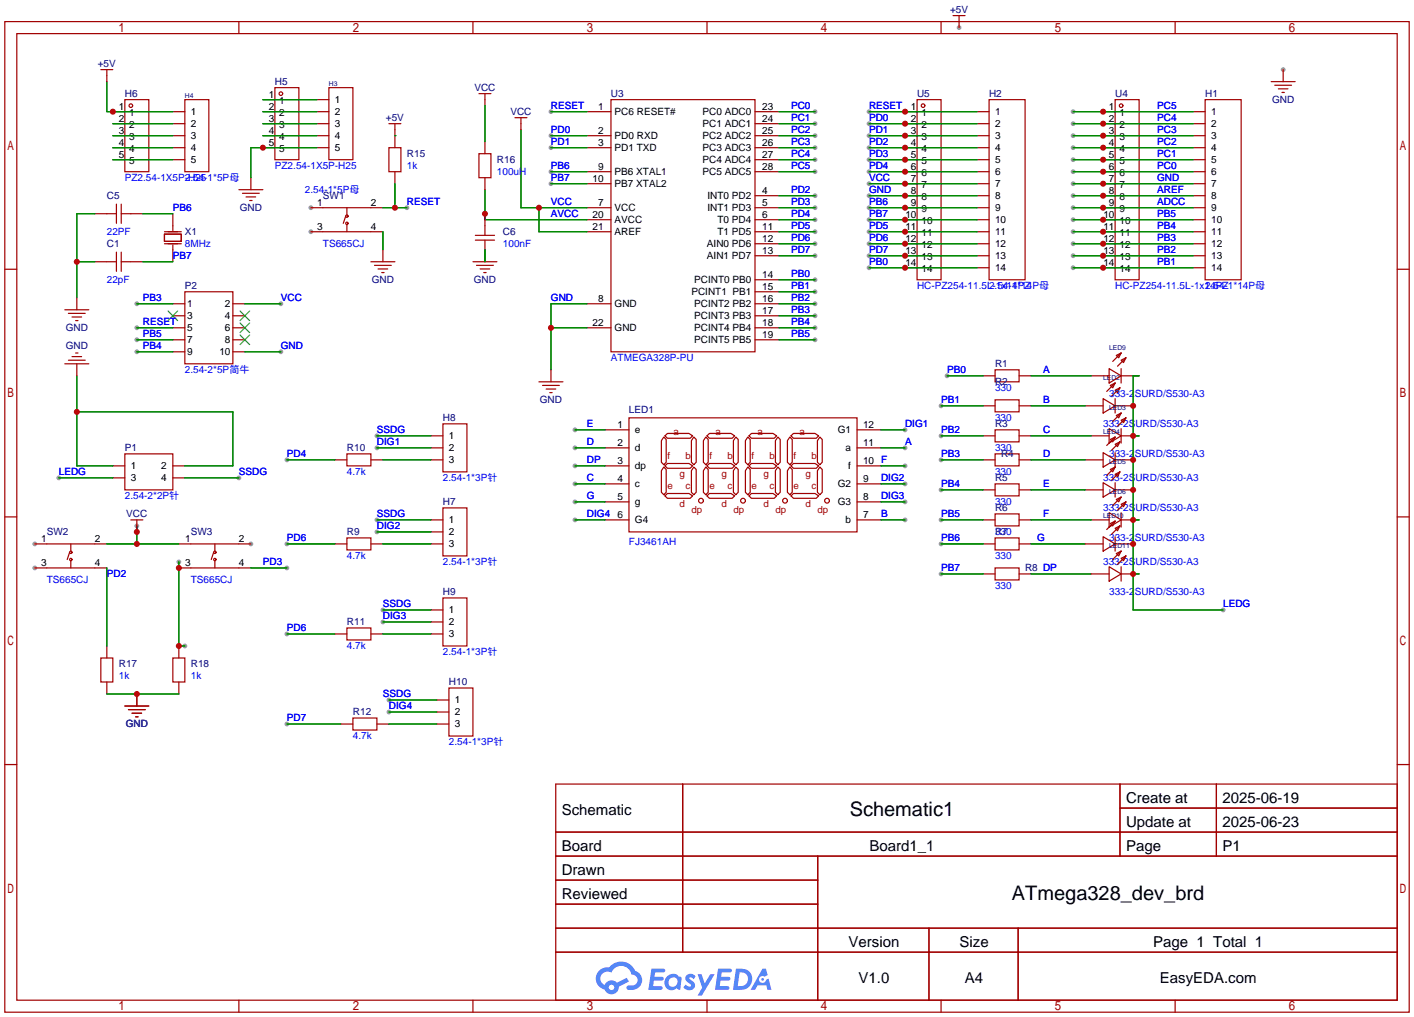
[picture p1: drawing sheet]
<svg xmlns="http://www.w3.org/2000/svg" width="299mm" height="215mm" viewBox="0 0 299 215" stroke-linecap="round" stroke-linejoin="round" font-family="sans-serif">
<g fill="#999">
<circle cx="65.8" cy="43.9" r=".51"/>
<circle cx="65.8" cy="49" r=".51"/>
<circle cx="271.5" cy="14.7" r=".51"/>
<circle cx="202.9" cy="5.8" r=".51"/>
<circle cx="7.4" cy="115.1" r=".51"/>
<circle cx="7.4" cy="120.1" r=".51"/>
<circle cx="53.1" cy="115.1" r=".51"/>
<circle cx="172.5" cy="23.6" r=".51"/>
<circle cx="172.5" cy="26.2" r=".51"/>
<circle cx="172.5" cy="28.7" r=".51"/>
<circle cx="172.5" cy="31.2" r=".51"/>
<circle cx="172.5" cy="33.8" r=".51"/>
<circle cx="172.5" cy="36.3" r=".51"/>
<circle cx="172.5" cy="41.4" r=".51"/>
<circle cx="172.5" cy="43.9" r=".51"/>
<circle cx="172.5" cy="46.5" r=".51"/>
<circle cx="172.5" cy="49" r=".51"/>
<circle cx="172.5" cy="51.6" r=".51"/>
<circle cx="172.5" cy="54.1" r=".51"/>
<circle cx="172.5" cy="59.2" r=".51"/>
<circle cx="172.5" cy="61.7" r=".51"/>
<circle cx="172.5" cy="64.3" r=".51"/>
<circle cx="172.5" cy="66.8" r=".51"/>
<circle cx="172.5" cy="69.3" r=".51"/>
<circle cx="172.5" cy="71.9" r=".51"/>
<circle cx="116.6" cy="23.6" r=".51"/>
<circle cx="116.6" cy="28.7" r=".51"/>
<circle cx="116.6" cy="31.2" r=".51"/>
<circle cx="116.6" cy="36.3" r=".51"/>
<circle cx="116.6" cy="38.9" r=".51"/>
<circle cx="183.9" cy="23.6" r=".51"/>
<circle cx="183.9" cy="26.2" r=".51"/>
<circle cx="183.9" cy="31.2" r=".51"/>
<circle cx="183.9" cy="33.8" r=".51"/>
<circle cx="183.9" cy="36.3" r=".51"/>
<circle cx="183.9" cy="38.9" r=".51"/>
<circle cx="183.9" cy="41.4" r=".51"/>
<circle cx="183.9" cy="43.9" r=".51"/>
<circle cx="183.9" cy="46.5" r=".51"/>
<circle cx="183.9" cy="49" r=".51"/>
<circle cx="183.9" cy="51.6" r=".51"/>
<circle cx="183.9" cy="54.1" r=".51"/>
<circle cx="227.1" cy="23.6" r=".51"/>
<circle cx="227.1" cy="31.2" r=".51"/>
<circle cx="227.1" cy="33.8" r=".51"/>
<circle cx="227.1" cy="36.3" r=".51"/>
<circle cx="227.1" cy="38.9" r=".51"/>
<circle cx="227.1" cy="41.4" r=".51"/>
<circle cx="227.1" cy="43.9" r=".51"/>
<circle cx="227.1" cy="46.5" r=".51"/>
<circle cx="227.1" cy="49" r=".51"/>
<circle cx="227.1" cy="51.6" r=".51"/>
<circle cx="227.1" cy="54.1" r=".51"/>
<circle cx="227.1" cy="56.6" r=".51"/>
<circle cx="227.1" cy="28.7" r=".51"/>
<circle cx="227.1" cy="26.2" r=".51"/>
<circle cx="183.9" cy="28.7" r=".51"/>
<circle cx="199.1" cy="85.9" r=".51"/>
<circle cx="199.1" cy="92.2" r=".51"/>
<circle cx="199.1" cy="97.3" r=".51"/>
<circle cx="199.1" cy="103.6" r=".51"/>
<circle cx="199.1" cy="110" r=".51"/>
<circle cx="199.1" cy="115.1" r=".51"/>
<circle cx="199.1" cy="121.4" r=".51"/>
<circle cx="191.5" cy="90.9" r=".51"/>
<circle cx="191.5" cy="94.7" r=".51"/>
<circle cx="191.5" cy="98.6" r=".51"/>
<circle cx="191.5" cy="102.4" r=".51"/>
<circle cx="191.5" cy="106.2" r=".51"/>
<circle cx="191.5" cy="110" r=".51"/>
<circle cx="121.7" cy="90.9" r=".51"/>
<circle cx="121.7" cy="94.7" r=".51"/>
<circle cx="121.7" cy="98.6" r=".51"/>
<circle cx="121.7" cy="102.4" r=".51"/>
<circle cx="121.7" cy="106.2" r=".51"/>
<circle cx="121.7" cy="110" r=".51"/>
<circle cx="258.8" cy="129" r=".51"/>
<circle cx="12.4" cy="101.1" r=".51"/>
<circle cx="60.7" cy="97.3" r=".51"/>
<circle cx="60.7" cy="115.1" r=".51"/>
<circle cx="60.7" cy="134.1" r=".51"/>
<circle cx="60.7" cy="153.2" r=".51"/>
<circle cx="29" cy="64.3" r=".51"/>
<circle cx="29" cy="69.3" r=".51"/>
<circle cx="29" cy="71.9" r=".51"/>
<circle cx="29" cy="74.4" r=".51"/>
<circle cx="59.4" cy="64.3" r=".51"/>
<circle cx="59.4" cy="74.4" r=".51"/>
<circle cx="86.1" cy="43.9" r=".51"/>
<circle cx="79.8" cy="92.2" r=".51"/>
<circle cx="79.8" cy="110" r=".51"/>
<circle cx="81" cy="129" r=".51"/>
<circle cx="82.3" cy="148.1" r=".51"/>
<circle cx="50.5" cy="101.1" r=".51"/>
<circle cx="79.8" cy="94.7" r=".51"/>
<circle cx="79.8" cy="112.5" r=".51"/>
<circle cx="81" cy="131.6" r=".51"/>
<circle cx="82.3" cy="150.6" r=".51"/>
<circle cx="200.4" cy="79.5" r=".51"/>
<circle cx="183.9" cy="56.6" r=".51"/>
<circle cx="29" cy="111.3" r=".51"/>
<circle cx="37.8" cy="118.9" r=".51"/>
<circle cx="39.1" cy="136.7" r=".51"/>
<circle cx="60.7" cy="120.1" r=".51"/>
</g>
<g fill="none" stroke="#a10000" stroke-width=".25">
<path d="M1 4.6h297.2v209.5h-297.2zM3.6 7.1h292.1v204.5h-292.1zM50.5 4.6v2.5M100.1 4.6v2.5M149.6 4.6v2.5M199.1 4.6v2.5M248.7 4.6v2.5M1 57h2.6M295.7 57h2.5M1 109.3h2.6M295.7 109.3h2.5M1 161.7h2.6"/>
<path d="M117.6 165.9h178.1v45.7h-178.1zM117.6 176h178.1M144.5 165.9v35.5M237 165.9v15.2M237 170.9h58.7M257.4 165.9v15.2M295.7 161.7h2.5M117.6 181.1h178.1M117.6 186.2h55.4M117.6 196.3h178.1M117.6 191.3h55.4M173 181.1v30.5"/>
<path d="M196.6 196.3v15.3M215.4 196.3v15.3M50.5 211.6v2.5M100.1 211.6v2.5M117.6 201.4h178.1M149.6 211.6v2.5M199.1 211.6v2.5M248.7 211.6v2.5"/>
</g>
<g fill="#5487ff">
<path d="M145.3 206.3a1.3 1.3 0 0 1 1.9 .2l-.4 .7a.54 .54 0 0 0-.9-.3l.1 .2a1.34 1.34 0 0 1 .9 1.8 1.47 1.47 0 0 1-2.3 0l.5-.6 .8 .4a.31 .31 0 0 0 .4-.3 .31 .31 0 0 0-.3-.3 1.12 1.12 0 0 1-.7-1.8z"/>
<path d="M147.6 206.1h.9l.6 1.9 1.2-1.9h.9l-2.7 4.5h-.9l1-1.7z"/>
<path d="M137.8 204.9h1.7a1.31 1.31 0 0 1 1.2 .2 .4 .4 0 0 1-.3 .6h-1.8l-.1 .9h1.6a.4 .4 0 0 1 .4 .5 .4 .4 0 0 1-.5 .3h-1.6l-.2 1.2h1.4a.46 .46 0 0 1 .5 .1 .46 .46 0 0 1 .1 .5l-.4 .2h-2.6z"/>
<path d="M151.9 204.9h1.7a1.32 1.32 0 0 1 1.2 .2 .39 .39 0 0 1-.3 .6h-1.8l-.1 .9h1.6a.4 .4 0 0 1 .4 .5 .4 .4 0 0 1-.4 .3h-1.7l-.2 1.2h1.4a.46 .46 0 0 1 .5 .1 .46 .46 0 0 1 .1 .5l-.4 .2h-2.6z"/>
<path d="M161.3 204.9h.8l.3 1.4-.6 .3a.75 .75 0 0 0-1.1 .3 .75 .75 0 0 0 .5 1.1 .75 .75 0 0 0 .9-.7l.5-.3 .6 2.4h-.8l-.3-1h-1.8l-.5 1h-1z"/>
<path d="M155.7 204.9l-.6 4.5h1.5a2.27 2.27 0 0 0 2.6-2.3 2.27 2.27 0 0 0-2.7-2.2zM156.5 205.7a1.5 1.5 0 0 1 1.8 1.5 1.5 1.5 0 0 1-1.9 1.4h-.3z"/>
<path d="M141.2 206.5a1.6 1.6 0 0 0-.3 2.3 1.6 1.6 0 0 0 2.3 .2l.7 .4 .3-2.5-.1-.3h-.5a1.58 1.58 0 0 0-2.4-.1zM141.8 207.1a.98 .98 0 0 1 1.6 .4 .98 .98 0 0 1-1.1 1.3 .94 .94 0 0 1-.9-.7 .94 .94 0 0 1 .4-1z"/>
<path d="M126.8 205.3a2.37 2.37 0 0 0 1.1 4 1.54 1.54 0 0 0 1.8 1 1.54 1.54 0 0 0 1.2-1.6l2.2-1.1-.5-.8-2 1.1a1.57 1.57 0 0 0-2.7 .5 1.5 1.5 0 0 1-.7-2.1 1.5 1.5 0 0 1 2.2-.5 2.23 2.23 0 0 1 2.3-1.5 2.23 2.23 0 0 1 2 1.9 1.16 1.16 0 0 1 1.2 1 1.16 1.16 0 0 1-1.1 1.3h-.7a.47 .47 0 0 0-.5 .4 .47 .47 0 0 0 .4 .5 2.17 2.17 0 0 0 2.5-1 2.17 2.17 0 0 0-.3-2.6l-.8-.5a3.2 3.2 0 0 0-5.5-.7l-1.1 .1zM128.8 208.9a.6 .6 0 0 1 1.2 0 .6 .6 0 0 1-1.2 0z"/>
<circle cx="161.4" cy="207.2" r=".28"/>
</g>
<g fill="none" stroke="#a10000" stroke-width=".25">
<path d="M21.3 14.7h2.6M22.6 14.7v2.6M58.2 18.5h5v15.3h-5zM69.6 18.5h5.1v15.3h-5.1zM101.3 19.8h2.6M102.6 19.8v2.6M201.7 3.3h2.5M202.9 3.3v2.5M269 17.3h5.1M269.7 18h3.6M270.5 18.8h2M271.3 19.6h.5"/>
<path d="M271.5 14.7v2.6M23.9 23.6h2.5M23.9 28.7h2.5M23.9 31.2h2.5M23.9 26.2h2.5M23.9 33.8h2.5M26.4 21.1h5.1v15.2h-5.1zM36.6 23.6h2.5M36.6 28.7h2.5M36.6 31.2h2.5M36.6 26.2h2.5M36.6 33.8h2.5"/>
<path d="M39.1 21.1h5.1v15.2h-5.1zM53.1 37.6v2.5M55.6 23.6h2.6M55.6 28.7h2.6M55.6 31.2h2.6M55.6 26.2h2.6M55.6 21.1h2.6M67.1 23.6h2.5M67.1 28.7h2.5M67.1 31.2h2.5M67.1 26.2h2.5M67.1 21.1h2.5"/>
<path d="M82.3 31.2h2.5v5.1h-2.5zM82.3 26.2h2.5M83.6 26.2v5M83.6 36.3v2.6M101.3 32.5h2.6v5.1h-2.6zM102.6 30v2.5M102.6 37.6v2.5M109 24.9h2.5M110.2 24.9v2.5M124.2 23.6h5.1M124.2 28.7h5.1M124.2 31.2h5.1"/>
<path d="M124.2 36.3h5.1M124.2 38.9h5.1M129.3 21.1h30.5v53.3h-30.5zM159.8 23.6h5M159.8 28.7h5M159.8 31.2h5M159.8 36.3h5M159.8 26.2h5M159.8 33.8h5M191.5 23.6h2.6M191.5 28.7h2.6M191.5 31.2h2.6"/>
<path d="M191.5 36.3h2.6M191.5 38.9h2.6M191.5 26.2h2.6M191.5 33.8h2.6M194.1 21.1h5v38.1h-5zM206.8 23.6h2.5M206.8 28.7h2.5M206.8 31.2h2.5M206.8 36.3h2.5M206.8 38.9h2.5M206.8 26.2h2.5M206.8 33.8h2.5"/>
<path d="M209.3 21.1h7.6v38.1h-7.6zM233.4 23.6h2.6M233.4 28.7h2.6M233.4 31.2h2.6M233.4 36.3h2.6M233.4 38.9h2.6M233.4 26.2h2.6M233.4 33.8h2.6M236 21.1h5v38.1h-5zM252.5 23.6h2.5M252.5 28.7h2.5M252.5 31.2h2.5"/>
<path d="M252.5 36.3h2.5M252.5 38.9h2.5M252.5 26.2h2.5M252.5 33.8h2.5M255 21.1h7.6v38.1h-7.6zM20.1 55.4h4.5M20.1 45.2h4.5M24.6 43.2v4M24.6 53.3v4.1M25.7 55.4h4.5M25.7 43.2v4M25.7 53.3v4.1"/>
<path d="M25.7 45.2h4.5M34.8 49.5h3.6v1.6h-3.6zM34.8 49h3.6M34.8 51.6h3.6M36.6 45.2v3.6M36.6 51.8v3.6M50.5 40.1h5.1M51.3 40.9h3.6M52.1 41.7h2M52.8 42.4h.5M65.8 43.9h15.2M65.8 49h15.2"/>
<path d="M73.2 45.7l-.6 1.5M73.4 43.9v1.6M73.4 47.5v1.5M78.5 55.4h5.1M79.2 56.1h3.6M80 56.9h2M80.8 57.7h.5M81 52.8v2.6M100.1 55.4h5.1M100.6 50.8h4M100.6 49.8h4M100.8 56.1h3.6"/>
<path d="M101.6 56.9h2M102.4 57.7h.5M102.6 45.2v4.6M102.6 50.8v4.6M124.2 43.9h5.1M124.2 46.5h5.1M124.2 49h5.1M159.8 41.4h5M159.8 43.9h5M159.8 46.5h5M159.8 49h5M159.8 51.6h5"/>
<path d="M159.8 54.1h5M159.8 59.2h5M191.5 41.4h2.6M191.5 43.9h2.6M191.5 46.5h2.6M191.5 49h2.6M191.5 51.6h2.6M191.5 54.1h2.6M191.5 56.6h2.6M206.8 41.4h2.5M206.8 43.9h2.5M206.8 46.5h2.5"/>
<path d="M206.8 49h2.5M206.8 51.6h2.5M206.8 54.1h2.5M206.8 56.6h2.5M233.4 41.4h2.6M233.4 43.9h2.6M233.4 46.5h2.6M233.4 49h2.6M233.4 51.6h2.6M233.4 54.1h2.6M233.4 56.6h2.6M252.5 41.4h2.5"/>
<path d="M252.5 43.9h2.5M252.5 46.5h2.5M252.5 49h2.5M252.5 51.6h2.5M252.5 54.1h2.5M252.5 56.6h2.5M13.7 65.5h5.1M13.7 77h5.1M14.5 66.3h3.5M14.5 76.2h3.5M15.2 67.1h2.1M15.2 75.4h2.1"/>
<path d="M16 67.8h.5M16 74.7h.5M16.3 63v2.5M16.3 77v2.5M36.6 64.3h2.5M36.6 66.8h2.5M36.6 69.3h2.5M36.6 71.9h2.5M36.6 74.4h2.5M39.1 61.7h10.2v15.3h-10.2zM49.3 64.3h2.5M49.3 66.8h2.5"/>
<path d="M49.3 69.3h2.5M49.3 71.9h2.5M49.3 74.4h2.5M116.6 78.2v2.6M124.2 64.3h5.1M124.2 69.3h5.1M159.8 64.3h5M159.8 61.7h5M159.8 66.8h5M159.8 69.3h5M159.8 71.9h5M208 79.5h2.6"/>
<path d="M210.6 78.2h5v2.6h-5zM215.6 79.5h2.6M230.9 79.5h3.8M234.7 78l2.5 1.5-2.5 1.5zM236.2 75.2l1-.5-.5 1zM237.2 76.2l1.1-.5-.6 1zM237.2 79.5h3.8M237.2 78v3M237.2 74.7l-1.7 1.8M238.3 75.7l-1.8 1.8M23.9 98.6h2.5M26.4 96h10.2v7.6h-10.2z"/>
<path d="M36.6 98.6h2.5M70.9 97.3h2.5M73.4 96h5.1v2.6h-5.1zM78.5 97.3h2.5M91.2 97.3h2.5M91.2 92.2h2.5M91.2 94.7h2.5M93.7 89.7h5.1v10.1h-5.1zM114 80.8h5.1M114.8 81.5h3.6M115.6 82.3h2M116.3 83.1h.5"/>
<path d="M128 98.6h5.1M128 94.7h5.1M128 90.9h5.1M133.1 88.4h48.3v24.1h-48.3zM140.5 98.8l.5 .5v4.8l-.5 .5-.5-.5v-4.5zM140.5 92.5l.5 .5v4.8l-.5 .5-.5-.5v-4.6zM140.7 98.6l.5-.6h4.6l.8 .6-.6 .5h-4.8zM140.7 92.2l.5-.5h4.6l.8 .5-.6 .5h-4.8zM146.8 98.8l.5 .5v4.8l-.5 .5-.5-.5v-4.5zM146.8 92.5l.5 .5v4.8l-.5 .5-.5-.5v-4.6zM149.4 98.8l.5 .5v4.8l-.5 .5-.6-.5v-4.5zM149.4 92.5l.5 .5v4.8l-.5 .5-.6-.5v-4.6z"/>
<path d="M149.6 98.6l.5-.6h4.6l.7 .6-.5 .5h-4.8zM149.6 92.2l.5-.5h4.6l.7 .5-.5 .5h-4.8zM155.7 98.8l.5 .5v4.8l-.5 .5-.5-.5v-4.5zM155.7 92.5l.5 .5v4.8l-.5 .5-.5-.5v-4.6zM158.2 98.8l.5 .5v4.8l-.5 .5-.5-.5v-4.5zM158.2 92.5l.5 .5v4.8l-.5 .5-.5-.5v-4.6zM158.5 98.6l.5-.6h4.6l.7 .6-.5 .5h-4.8zM158.5 92.2l.5-.5h4.6l.7 .5-.5 .5h-4.8zM164.6 98.8l.5 .5v4.8l-.5 .5-.5-.5v-4.5zM164.6 92.5l.5 .5v4.8l-.5 .5-.5-.5v-4.6zM167.1 98.8l.5 .5v4.8l-.5 .5-.5-.5v-4.5zM167.1 92.5l.5 .5v4.8l-.5 .5-.5-.5v-4.6z"/>
<path d="M167.4 98.6l.5-.6h4.6l.7 .6-.5 .5h-4.8zM167.4 92.2l.5-.5h4.6l.7 .5-.5 .5h-4.8zM173.5 98.8l.5 .5v4.8l-.5 .5-.5-.5v-4.5zM173.5 92.5l.5 .5v4.8l-.5 .5-.5-.5v-4.6zM181.4 98.6h5M181.4 94.7h5M181.4 90.9h5M208 97.3h2.6M208 92.2h2.6M208 85.9h2.6M210.6 84.6h5v2.5h-5zM210.6 90.9h5v2.6h-5z"/>
<path d="M210.6 96h5v2.6h-5zM215.6 97.3h2.6M215.6 92.2h2.6M215.6 85.9h2.6M229.6 97.3h3.8M229.6 85.9h3.8M230.9 92.2h3.8M233.4 84.3l2.6 1.6-2.6 1.5zM233.4 95.8l2.6 1.5-2.6 1.5zM234.7 90.7l2.5 1.5-2.5 1.5zM234.9 81.5l1.1-.5-.5 1zM234.9 93l1.1-.5-.5 1z"/>
<path d="M234.9 99.3l1.1-.5-.5 1zM236 82.6l1-.6-.5 1.1zM236 94l1-.5-.5 1zM236 97.3h3.8M236 85.9h3.8M236 81l-1.8 1.8M236 84.3v3.1M236 95.8v3M236 92.5l-1.8 1.7M236 98.8l-1.8 1.8M236.2 87.9l1-.5-.5 1zM237 82l-1.8 1.8"/>
<path d="M237 93.5l-1.8 1.8M237 99.8l-1.8 1.8M237.2 88.9l1.1-.5-.6 1zM237.2 92.2h3.8M237.2 87.4l-1.7 1.8M237.2 90.7v3M238.3 88.4l-1.8 1.8M7.4 115.1h15.2M14.7 116.8l-.5 1.6M15 115.1v1.5M15 118.6v1.5M23.9 101.1h2.5"/>
<path d="M27.7 110h2.5M29 110v2.5M36.6 101.1h2.5M37.8 115.1h15.3M45.2 116.8l-.5 1.6M45.5 115.1v1.5M45.5 118.6v1.5M70.9 115.1h2.5M73.4 113.8h5.1v2.5h-5.1zM78.5 115.1h2.5M91.2 115.1h2.5M91.2 110h2.5"/>
<path d="M91.2 112.5h2.5M93.7 107.4h5.1v10.2h-5.1zM128 110h5.1M128 102.4h5.1M128 106.2h5.1M140.7 104.9l.5-.5h4.6l.8 .5-.6 .5h-4.8zM149.6 104.9l.5-.5h4.6l.7 .5-.5 .5h-4.8zM158.5 104.9l.5-.5h4.6l.7 .5-.5 .5h-4.8zM167.4 104.9l.5-.5h4.6l.7 .5-.5 .5h-4.8zM181.4 110h5M181.4 102.4h5M181.4 106.2h5"/>
<path d="M208 115.1h2.6M208 110h2.6M208 103.6h2.6M210.6 102.4h5v2.5h-5zM210.6 108.7h5v2.6h-5zM210.6 113.8h5v2.5h-5zM215.6 115.1h2.6M215.6 110h2.6M215.6 103.6h2.6M229.6 115.1h3.8M229.6 103.6h3.8M230.9 110h3.8"/>
<path d="M233.4 102.1l2.6 1.5-2.6 1.6zM233.4 113.5l2.6 1.6-2.6 1.5zM234.7 108.5l2.5 1.5-2.5 1.5zM234.7 119.9l2.5 1.5-2.5 1.5zM234.9 110.7l1.1-.5-.5 1.1zM236 100.3l1-.5-.5 1zM236 111.8l1-.5-.5 1zM236 115.1h3.8M236 103.6h3.8M236 102.1v3.1M236 113.5v3.1M236 110.2l-1.8 1.8"/>
<path d="M236.2 105.7l1-.5-.5 1zM236.2 117.1l1-.5-.5 1zM237 111.3l-1.8 1.7M237.2 106.7l1.1-.5-.6 1zM237.2 118.1l1.1-.5-.6 1zM237.2 110h3.8M237.2 108.5v3M237.2 119.9v3M237.2 105.2l-1.7 1.7M237.2 116.6l-1.7 1.8M238.3 106.2l-1.8 1.8M238.3 117.6l-1.8 1.8"/>
<path d="M7.4 120.1h15.2M21.3 139.2h2.6v5.1h-2.6zM22.6 136.7v2.5M36.6 139.2h2.5v5.1h-2.5zM37.8 136.7v2.5M37.8 120.1h15.3M70.9 134.1h2.5M73.4 132.8h5.1v2.6h-5.1zM78.5 134.1h2.5M91.2 134.1h2.5M91.2 129h2.5M91.2 131.6h2.5"/>
<path d="M93.7 126.5h5.1v10.2h-5.1zM208 121.4h2.6M210.6 120.1h5v2.6h-5zM215.6 121.4h2.6M230.9 121.4h3.8M237.2 121.4h3.8M22.6 144.3v2.5M26.4 149.4h5.1M27.2 150.1h3.5M27.9 150.9h2.1M28.7 151.6h.5M29 146.8v2.6"/>
<path d="M37.8 144.3v2.5M72.1 153.2h2.6M74.7 151.9h5.1v2.5h-5.1zM79.8 153.2h2.5M92.5 153.2h2.5M92.5 148.1h2.5M92.5 150.6h2.5M95 145.5h5.1v10.2h-5.1z"/>
<circle cx="59.4" cy="19.8" r=".38"/>
<circle cx="27.7" cy="22.4" r=".38"/>
<circle cx="195.3" cy="22.4" r=".38"/>
<circle cx="237.2" cy="22.4" r=".38"/>
<circle cx="73.4" cy="47.2" r=".25"/>
<circle cx="73.4" cy="45.7" r=".25"/>
<circle cx="15" cy="118.4" r=".25"/>
<circle cx="15" cy="116.8" r=".25"/>
<circle cx="45.5" cy="118.4" r=".25"/>
<circle cx="45.5" cy="116.8" r=".25"/>
<circle cx="148.3" cy="105.9" r=".51"/>
<circle cx="157.2" cy="105.9" r=".51"/>
<circle cx="166.1" cy="105.9" r=".51"/>
<circle cx="175" cy="105.9" r=".51"/>
</g>
<path d="M35.6 65.8l2 2M37.6 65.8l-2 2M50.8 65.8l2 2M50.8 68.3l2 2.1M50.8 70.9l2 2M52.8 65.8l-2 2M52.8 68.3l-2 2.1M52.8 70.9l-2 2" fill="none" stroke="#3c3" stroke-width=".25"/>
<g fill="none" stroke="#008700" stroke-width=".25">
<path d="M22.6 17.3v6.3h14M23.9 26.2h12.7M23.9 28.7h12.7M23.9 31.2h12.7M23.9 33.8h12.7M55.6 23.6h11.5M55.6 26.2h11.5M55.6 28.7h11.5M55.6 21.1h11.5M67.1 31.2h-14v6.4M83.6 28.7h.1M83.6 38.9v5"/>
<path d="M102.6 22.4v7.6M110.2 27.4v16.5h14M116.6 23.6h7.6M116.6 28.7h7.6M116.6 31.2h7.6M116.6 36.3h7.6M116.6 38.9h7.6M164.8 23.6h7.7M164.8 26.2h7.7M164.8 28.7h7.7M164.8 31.2h7.7M164.8 33.8h7.7"/>
<path d="M164.8 36.3h7.7M183.9 23.6h22.9M183.9 26.2h22.9M183.9 28.7h22.9M183.9 31.2h22.9M183.9 33.8h22.9M183.9 36.3h22.9M183.9 38.9h22.9M227.1 23.6h25.4M227.1 26.2h25.4M227.1 28.7h25.4M227.1 31.2h25.4"/>
<path d="M227.1 33.8h25.4M227.1 36.3h25.4M227.1 38.9h25.4M16.3 55.4h3.8M20.1 45.2h-3.8v17.8M30.2 45.2h6.4M30.2 55.4h6.4M81 43.9h5.1M81 49v3.8M102.6 40.1v6.4h21.6M102.6 52.8v2.6M114 43.9v5.1h10.2"/>
<path d="M164.8 41.4h7.7M164.8 43.9h7.7M164.8 46.5h7.7M164.8 49h7.7M164.8 51.6h7.7M164.8 54.1h7.7M164.8 59.2h7.7M183.9 41.4h22.9M183.9 43.9h22.9M183.9 46.5h22.9M183.9 49h22.9M183.9 51.6h22.9"/>
<path d="M183.9 54.1h22.9M183.9 56.6h22.9M227.1 41.4h25.4M227.1 43.9h25.4M227.1 46.5h25.4M227.1 49h25.4M227.1 51.6h25.4M227.1 54.1h25.4M227.1 56.6h25.4M16.3 79.5v19.1h7.6M29 64.3h7.6M29 69.3h7.6"/>
<path d="M29 71.9h7.6M29 74.4h7.6M51.8 64.3h7.6M51.8 74.4h7.6M116.6 69.3h7.6M124.2 64.3h-7.6v13.9M164.8 61.7h7.7M164.8 64.3h7.7M164.8 66.8h7.7M164.8 69.3h7.7M164.8 71.9h7.7M200.4 79.5h7.6"/>
<path d="M218.2 79.5h12.7M241 79.5h-1.2v49.5h19M16.3 87.1h33v11.5h-10.2M60.7 97.3h10.2M79.8 92.2h11.4M79.8 94.7h11.4M81 97.3h10.2M121.7 90.9h6.3M121.7 94.7h6.3M121.7 98.6h6.3M186.4 90.9h5.1M186.4 94.7h5.1"/>
<path d="M186.4 98.6h5.1M199.1 85.9h8.9M199.1 92.2h8.9M199.1 97.3h8.9M218.2 85.9h11.4M218.2 92.2h12.7M218.2 97.3h11.4M239.8 92.2h1.2M12.4 101.1h11.5M22.6 115.1h15.2M29 111.3v3.8M37.8 118.9v17.8h1.3"/>
<path d="M39.1 101.1h11.4M60.7 115.1h10.2M79.8 110h11.4M79.8 112.5h11.4M81 115.1h10.2M121.7 110h6.3M121.7 102.4h6.3M121.7 106.2h6.3M186.4 110h5.1M186.4 102.4h5.1M186.4 106.2h5.1M199.1 103.6h8.9"/>
<path d="M199.1 110h8.9M199.1 115.1h8.9M218.2 103.6h11.4M218.2 110h12.7M218.2 115.1h11.4M239.8 110h1.2M22.6 120.1v16.6M53.1 120.1h7.6M60.7 134.1h10.2M81 129h10.2M81 134.1h10.2M81 131.6h10.2"/>
<path d="M199.1 121.4h8.9M218.2 121.4h12.7M239.8 121.4h1.2M22.6 146.8h15.2M60.7 153.2h11.4M82.3 153.2h10.2M82.3 148.1h10.2M82.3 150.6h10.2"/>
</g>
<g fill="#c00">
<circle cx="114" cy="43.9" r=".63"/>
<circle cx="102.6" cy="45.2" r=".63"/>
<circle cx="116.6" cy="69.3" r=".63"/>
<circle cx="191.5" cy="23.6" r=".63"/>
<circle cx="191.5" cy="26.2" r=".63"/>
<circle cx="191.5" cy="31.2" r=".63"/>
<circle cx="191.5" cy="33.8" r=".63"/>
<circle cx="191.5" cy="36.3" r=".63"/>
<circle cx="191.5" cy="38.9" r=".63"/>
<circle cx="191.5" cy="41.4" r=".63"/>
<circle cx="191.5" cy="43.9" r=".63"/>
<circle cx="191.5" cy="46.5" r=".63"/>
<circle cx="191.5" cy="49" r=".63"/>
<circle cx="191.5" cy="51.6" r=".63"/>
<circle cx="191.5" cy="54.1" r=".63"/>
<circle cx="233.4" cy="23.6" r=".63"/>
<circle cx="233.4" cy="31.2" r=".63"/>
<circle cx="233.4" cy="33.8" r=".63"/>
<circle cx="233.4" cy="36.3" r=".63"/>
<circle cx="233.4" cy="38.9" r=".63"/>
<circle cx="233.4" cy="41.4" r=".63"/>
<circle cx="233.4" cy="43.9" r=".63"/>
<circle cx="233.4" cy="46.5" r=".63"/>
<circle cx="233.4" cy="49" r=".63"/>
<circle cx="233.4" cy="51.6" r=".63"/>
<circle cx="233.4" cy="54.1" r=".63"/>
<circle cx="233.4" cy="56.6" r=".63"/>
<circle cx="233.4" cy="28.7" r=".63"/>
<circle cx="233.4" cy="26.2" r=".63"/>
<circle cx="191.5" cy="28.7" r=".63"/>
<circle cx="239.8" cy="110" r=".63"/>
<circle cx="239.8" cy="115.1" r=".63"/>
<circle cx="239.8" cy="121.4" r=".63"/>
<circle cx="239.8" cy="103.6" r=".63"/>
<circle cx="239.8" cy="97.3" r=".63"/>
<circle cx="239.8" cy="92.2" r=".63"/>
<circle cx="239.8" cy="85.9" r=".63"/>
<circle cx="16.3" cy="55.4" r=".63"/>
<circle cx="23.9" cy="23.6" r=".63"/>
<circle cx="55.6" cy="31.2" r=".63"/>
<circle cx="83.6" cy="43.9" r=".63"/>
<circle cx="191.5" cy="56.6" r=".63"/>
<circle cx="16.3" cy="87.1" r=".63"/>
<circle cx="29" cy="115.1" r=".63"/>
<circle cx="29" cy="112.5" r=".63"/>
<circle cx="37.8" cy="120.1" r=".63"/>
<circle cx="37.8" cy="136.7" r=".63"/>
<circle cx="29" cy="146.8" r=".63"/>
</g>
<g font-size="4.2">
<text x="179.8" y="172.6">Schematic1</text>
<text x="214.1" y="190.3">ATmega328_dev_brd</text>
</g>
<g font-size="3.2">
<text x="118.9" y="172.3">Schematic</text>
<text x="238.3" y="169.8">Create at</text>
<text x="258.7" y="169.8">2025-06-19</text>
<text x="118.9" y="179.9">Board</text>
<text x="184" y="179.9">Board1_1</text>
<text x="238.3" y="174.9">Update at</text>
<text x="238.3" y="179.9">Page</text>
<text x="258.7" y="174.9">2025-06-23</text>
<text x="258.7" y="179.9">P1</text>
<text x="118.9" y="185">Drawn</text>
<text x="118.9" y="190.1">Reviewed</text>
<text x="179.5" y="200.3">Version</text>
<text x="203" y="200.3">Size</text>
<text x="244" y="200.3">Page 1 Total 1</text>
<text x="181.7" y="207.9">V1.0</text>
<text x="204.2" y="207.9">A4</text>
<text x="245.4" y="207.9">EasyEDA.com</text>
</g>
<g font-size="2.1" fill="#000080">
<text x="201" y="2.7">+5V</text>
<text x="20.7" y="14.2">+5V</text>
<text x="58.2" y="18">H5</text>
<text x="26.4" y="20.5">H6</text>
<text x="100.4" y="19.2">VCC</text>
<text x="129.3" y="20.5">U3</text>
<text x="194.1" y="20.5">U5</text>
<text x="209.3" y="20.5">H2</text>
<text x="236" y="20.5">U4</text>
<text x="255" y="20.5">H1</text>
<text x="269.2" y="21.8">GND</text>
<text x="81.7" y="25.6">+5V</text>
<text x="108" y="24.3">VCC</text>
<text x="86.1" y="33.2">R15</text>
<text x="105.2" y="34.5">R16</text>
<text x="22.6" y="42.1">C5</text>
<text x="50.7" y="44.6">GND</text>
<text x="68.3" y="42.1">SW1</text>
<text x="22.6" y="52.3">C1</text>
<text x="39.1" y="49.7">X1</text>
<text x="106.4" y="49.7">C6</text>
<text x="78.7" y="59.9">GND</text>
<text x="100.3" y="59.9">GND</text>
<text x="39.1" y="61.2">P2</text>
<text x="13.9" y="70">GND</text>
<text x="13.9" y="73.9">GND</text>
<text x="210.6" y="77.7">R1</text>
<text x="210.6" y="81.5">R2</text>
<text x="93.7" y="89.1">H8</text>
<text x="114.2" y="85.3">GND</text>
<text x="133.1" y="87.3">LED1</text>
<text x="26.4" y="95.4">P1</text>
<text x="73.4" y="95.4">R10</text>
<text x="210.6" y="90.4">R3</text>
<text x="210.6" y="101.8">R5</text>
<text x="211.8" y="96.7">R4</text>
<text x="93.7" y="106.9">H7</text>
<text x="9.9" y="113.2">SW2</text>
<text x="26.7" y="109.4">VCC</text>
<text x="40.4" y="113.2">SW3</text>
<text x="73.4" y="113.2">R9</text>
<text x="210.6" y="108.1">R6</text>
<text x="210.6" y="113.2">R7</text>
<text x="93.7" y="125.9">H9</text>
<text x="216.9" y="120.8">R8 DP</text>
<text x="73.4" y="132.3">R11</text>
<text x="25.1" y="141.2">R17</text>
<text x="40.4" y="141.2">R18</text>
<text x="95" y="145">H10</text>
<text x="26.6" y="153.9">GND</text>
<text x="74.7" y="151.3">R12</text>
</g>
<g font-size="2.1">
<text x="25.1" y="23.3">1</text>
<text x="56.9" y="20.8">1</text>
<text x="56.9" y="23.3">2</text>
<text x="59.1" y="22">1</text>
<text x="70.9" y="21.8">1</text>
<text x="126.6" y="23.3">1</text>
<text x="161.3" y="23.3">23</text>
<text x="192.8" y="23.3">1</text>
<text x="234.7" y="23.3">1</text>
<text x="25.1" y="25.8">2</text>
<text x="25.1" y="28.4">3</text>
<text x="27.4" y="24.6">1</text>
<text x="27.4" y="27.1">2</text>
<text x="27.4" y="29.6">3</text>
<text x="40.4" y="24.3">1</text>
<text x="40.4" y="26.8">2</text>
<text x="40.4" y="29.4">3</text>
<text x="56.9" y="25.8">3</text>
<text x="56.9" y="28.4">4</text>
<text x="59.1" y="24.6">2</text>
<text x="59.1" y="27.1">3</text>
<text x="59.1" y="29.6">4</text>
<text x="70.9" y="24.3">2</text>
<text x="70.9" y="26.8">3</text>
<text x="70.9" y="29.4">4</text>
<text x="126.6" y="28.4">2</text>
<text x="130" y="24.3">PC6 RESET#</text>
<text x="130" y="29.4">PD0 RXD</text>
<text x="148.7" y="24.3">PC0 ADC0</text>
<text x="148.7" y="26.8">PC1 ADC1</text>
<text x="148.7" y="29.4">PC2 ADC2</text>
<text x="161.3" y="25.8">24</text>
<text x="161.3" y="28.4">25</text>
<text x="192.8" y="25.8">2</text>
<text x="192.8" y="28.4">3</text>
<text x="195" y="24.6">1</text>
<text x="195" y="27.1">2</text>
<text x="195" y="29.6">3</text>
<text x="210.6" y="24.3">1</text>
<text x="210.6" y="26.8">2</text>
<text x="210.6" y="29.4">3</text>
<text x="234.7" y="25.8">2</text>
<text x="234.7" y="28.4">3</text>
<text x="236.9" y="24.6">1</text>
<text x="236.9" y="27.1">2</text>
<text x="236.9" y="29.6">3</text>
<text x="256.3" y="24.3">1</text>
<text x="256.3" y="26.8">2</text>
<text x="256.3" y="29.4">3</text>
<text x="25.1" y="30.9">4</text>
<text x="25.1" y="33.5">5</text>
<text x="27.4" y="32.2">4</text>
<text x="27.4" y="34.7">5</text>
<text x="40.4" y="31.9">4</text>
<text x="40.4" y="34.5">5</text>
<text x="56.9" y="30.9">5</text>
<text x="59.1" y="32.2">5</text>
<text x="70.9" y="31.9">5</text>
<text x="126.6" y="30.9">3</text>
<text x="126.6" y="36">9</text>
<text x="130" y="31.9">PD1 TXD</text>
<text x="148.7" y="31.9">PC3 ADC3</text>
<text x="148.7" y="34.5">PC4 ADC4</text>
<text x="161.3" y="30.9">26</text>
<text x="161.3" y="33.5">27</text>
<text x="161.3" y="36">28</text>
<text x="192.8" y="30.9">4</text>
<text x="192.8" y="33.5">5</text>
<text x="192.8" y="36">6</text>
<text x="195" y="32.2">4</text>
<text x="195" y="34.7">5</text>
<text x="210.6" y="31.9">4</text>
<text x="210.6" y="34.5">5</text>
<text x="234.7" y="30.9">4</text>
<text x="234.7" y="33.5">5</text>
<text x="234.7" y="36">6</text>
<text x="236.9" y="32.2">4</text>
<text x="236.9" y="34.7">5</text>
<text x="256.3" y="31.9">4</text>
<text x="256.3" y="34.5">5</text>
<text x="125.4" y="38.5">10</text>
<text x="130" y="37">PB6 XTAL1</text>
<text x="130" y="39.5">PB7 XTAL2</text>
<text x="148.7" y="37">PC5 ADC5</text>
<text x="161.3" y="41.1">4</text>
<text x="192.8" y="38.5">7</text>
<text x="192.8" y="41.1">8</text>
<text x="195" y="37.3">6</text>
<text x="195" y="39.8">7</text>
<text x="210.6" y="37">6</text>
<text x="210.6" y="39.5">7</text>
<text x="234.7" y="38.5">7</text>
<text x="234.7" y="41.1">8</text>
<text x="236.9" y="37.3">6</text>
<text x="236.9" y="39.8">7</text>
<text x="256.3" y="37">6</text>
<text x="256.3" y="39.5">7</text>
<text x="67.1" y="43.6">1</text>
<text x="78.5" y="43.6">2</text>
<text x="125.4" y="46.2">20</text>
<text x="126.6" y="43.6">7</text>
<text x="130" y="44.6">VCC</text>
<text x="130" y="47.2">AVCC</text>
<text x="149.7" y="42.1">INT0 PD2</text>
<text x="149.7" y="44.6">INT1 PD3</text>
<text x="151.8" y="47.2">T0 PD4</text>
<text x="161.3" y="43.6">5</text>
<text x="161.3" y="46.2">6</text>
<text x="191.6" y="46.2">10</text>
<text x="192.8" y="43.6">9</text>
<text x="195" y="42.3">8</text>
<text x="195" y="44.9">9</text>
<text x="195" y="47.4">10</text>
<text x="210.6" y="42.1">8</text>
<text x="210.6" y="44.6">9</text>
<text x="210.6" y="47.2">10</text>
<text x="233.5" y="46.2">10</text>
<text x="234.7" y="43.6">9</text>
<text x="236.9" y="42.3">8</text>
<text x="236.9" y="44.9">9</text>
<text x="236.9" y="47.4">10</text>
<text x="256.3" y="42.1">8</text>
<text x="256.3" y="44.6">9</text>
<text x="256.3" y="47.2">10</text>
<text x="67.1" y="48.7">3</text>
<text x="78.5" y="48.7">4</text>
<text x="125.4" y="48.7">21</text>
<text x="130" y="49.7">AREF</text>
<text x="149.6" y="52.2">AIN0 PD6</text>
<text x="151.8" y="49.7">T1 PD5</text>
<text x="161.3" y="48.7">11</text>
<text x="161.3" y="51.2">12</text>
<text x="161.3" y="53.8">13</text>
<text x="191.6" y="48.7">11</text>
<text x="191.6" y="51.2">12</text>
<text x="191.6" y="53.8">13</text>
<text x="195" y="50">11</text>
<text x="195" y="52.5">12</text>
<text x="210.6" y="49.7">11</text>
<text x="210.6" y="52.2">12</text>
<text x="233.5" y="48.7">11</text>
<text x="233.5" y="51.2">12</text>
<text x="233.5" y="53.8">13</text>
<text x="236.9" y="50">11</text>
<text x="236.9" y="52.5">12</text>
<text x="256.3" y="49.7">11</text>
<text x="256.3" y="52.2">12</text>
<text x="146.9" y="59.9">PCINT0 PB0</text>
<text x="149.6" y="54.8">AIN1 PD7</text>
<text x="161.3" y="58.9">14</text>
<text x="191.6" y="56.3">14</text>
<text x="195" y="55">13</text>
<text x="195" y="57.6">14</text>
<text x="210.6" y="54.8">13</text>
<text x="210.6" y="57.3">14</text>
<text x="233.5" y="56.3">14</text>
<text x="236.9" y="55">13</text>
<text x="236.9" y="57.6">14</text>
<text x="256.3" y="54.8">13</text>
<text x="256.3" y="57.3">14</text>
<text x="39.6" y="64.9">1</text>
<text x="47.6" y="64.9">2</text>
<text x="126.6" y="63.9">8</text>
<text x="130" y="64.9">GND</text>
<text x="146.3" y="62.4">PCINT1 PB1</text>
<text x="146.9" y="64.9">PCINT2 PB2</text>
<text x="161.3" y="61.4">15</text>
<text x="161.3" y="63.9">16</text>
<text x="39.6" y="67.5">3</text>
<text x="39.6" y="70">5</text>
<text x="47.6" y="67.5">4</text>
<text x="47.6" y="70">6</text>
<text x="125.4" y="69">22</text>
<text x="130" y="70">GND</text>
<text x="146.9" y="67.5">PCINT3 PB3</text>
<text x="146.9" y="70">PCINT4 PB4</text>
<text x="161.3" y="66.5">17</text>
<text x="161.3" y="69">18</text>
<text x="161.3" y="71.6">19</text>
<text x="39.6" y="72.6">7</text>
<text x="39.6" y="75.1">9</text>
<text x="46.4" y="75.1">10</text>
<text x="47.6" y="72.6">8</text>
<text x="146.9" y="72.6">PCINT5 PB5</text>
<text x="95" y="92.9">1</text>
<text x="95" y="95.4">2</text>
<text x="130.6" y="90.6">1</text>
<text x="130.6" y="94.4">2</text>
<text x="134.4" y="91.6">e</text>
<text x="134.4" y="95.4">d</text>
<text x="177.3" y="91.6">G1</text>
<text x="178.9" y="95.4">a</text>
<text x="182.6" y="94.4">11</text>
<text x="182.6" y="90.6">12</text>
<text x="27.7" y="99.2">1</text>
<text x="27.7" y="101.8">3</text>
<text x="34.1" y="99.2">2</text>
<text x="34.1" y="101.8">4</text>
<text x="95" y="98">3</text>
<text x="130.6" y="98.2">3</text>
<text x="134.4" y="99.2">dp</text>
<text x="179.5" y="99.2">f</text>
<text x="182.6" y="98.2">10 F</text>
<text x="130.6" y="102">4</text>
<text x="130.6" y="105.8">5</text>
<text x="134.4" y="103">c</text>
<text x="134.4" y="106.9">g</text>
<text x="177.3" y="106.9">G3</text>
<text x="177.3" y="103">G2</text>
<text x="182.6" y="105.8">8</text>
<text x="182.6" y="102">9</text>
<text x="95" y="110.7">1</text>
<text x="95" y="113.2">2</text>
<text x="130.6" y="109.7">6</text>
<text x="134.4" y="110.7">G4</text>
<text x="178.9" y="110.7">b</text>
<text x="182.6" y="109.7">7</text>
<text x="8.7" y="114.7">1</text>
<text x="8.7" y="119.8">3</text>
<text x="20.1" y="114.7">2</text>
<text x="20.1" y="119.8">4</text>
<text x="39.2" y="114.7">1</text>
<text x="39.2" y="119.8">3</text>
<text x="50.5" y="114.7">2</text>
<text x="50.5" y="119.8">4</text>
<text x="95" y="115.7">3</text>
<text x="95" y="129.7">1</text>
<text x="95" y="134.8">3</text>
<text x="95" y="132.3">2</text>
<text x="96.3" y="148.8">1</text>
<text x="96.3" y="153.8">3</text>
<text x="96.3" y="151.3">2</text>
</g>
<g font-size="2.1" fill="#00f">
<text x="116.6" y="23.1">RESET</text>
<text x="167.4" y="23.1">PC0</text>
<text x="183.9" y="23.1">RESET</text>
<text x="244.9" y="23.1">PC5</text>
<text x="116.6" y="28.1">PD0</text>
<text x="167.4" y="25.6">PC1</text>
<text x="167.4" y="28.1">PC2</text>
<text x="183.9" y="25.6">PD0</text>
<text x="183.9" y="28.1">PD1</text>
<text x="244.9" y="28.1">PC3</text>
<text x="244.9" y="25.6">PC4</text>
<text x="58.2" y="35.8">PZ2.54-1X5P-H25</text>
<text x="86.1" y="35.8">1k</text>
<text x="116.6" y="30.7">PD1</text>
<text x="116.6" y="35.8">PB6</text>
<text x="167.4" y="30.7">PC3</text>
<text x="167.4" y="33.2">PC4</text>
<text x="167.4" y="35.8">PC5</text>
<text x="183.9" y="30.7">PD2</text>
<text x="183.9" y="33.2">PD3</text>
<text x="183.9" y="35.8">PD4</text>
<text x="244.9" y="30.7">PC2</text>
<text x="244.9" y="33.2">PC1</text>
<text x="244.9" y="35.8">PC0</text>
<text x="26.4" y="38.3">PZ2.54-1X5P-H25</text>
<text x="39.1" y="38.3">2.54-1*5P母</text>
<text x="64.5" y="40.8">2.54-1*5P母</text>
<text x="105.2" y="37">100uH</text>
<text x="116.6" y="38.3">PB7</text>
<text x="167.4" y="40.8">PD2</text>
<text x="183.9" y="38.3">VCC</text>
<text x="183.9" y="40.8">GND</text>
<text x="244.9" y="38.3">GND</text>
<text x="244.9" y="40.8">AREF</text>
<text x="36.6" y="44.6">PB6</text>
<text x="86.1" y="43.4">RESET</text>
<text x="116.6" y="43.4">VCC</text>
<text x="116.6" y="45.9">AVCC</text>
<text x="167.4" y="43.4">PD3</text>
<text x="167.4" y="45.9">PD4</text>
<text x="183.9" y="43.4">PB6</text>
<text x="183.9" y="45.9">PB7</text>
<text x="244.9" y="43.4">ADCC</text>
<text x="244.9" y="45.9">PB5</text>
<text x="22.6" y="49.7">22PF</text>
<text x="39.1" y="52.3">8MHz</text>
<text x="68.3" y="52.3">TS665CJ</text>
<text x="106.4" y="52.3">100nF</text>
<text x="167.4" y="48.5">PD5</text>
<text x="167.4" y="51">PD6</text>
<text x="167.4" y="53.5">PD7</text>
<text x="183.9" y="48.5">PD5</text>
<text x="183.9" y="51">PD6</text>
<text x="183.9" y="53.5">PD7</text>
<text x="244.9" y="48.5">PB4</text>
<text x="244.9" y="51">PB3</text>
<text x="244.9" y="53.5">PB2</text>
<text x="22.6" y="59.9">22pF</text>
<text x="36.6" y="54.8">PB7</text>
<text x="167.4" y="58.6">PB0</text>
<text x="183.9" y="56.1">PB0</text>
<text x="244.9" y="56.1">PB1</text>
<text x="30.2" y="63.7">PB3</text>
<text x="59.4" y="63.7">VCC</text>
<text x="116.6" y="63.7">GND</text>
<text x="167.4" y="61.2">PB1</text>
<text x="167.4" y="63.7">PB2</text>
<text x="194.1" y="61.2">HC-PZ254-11.5L-1x14PZ</text>
<text x="209.3" y="61.2">2.54-1*14P母</text>
<text x="236" y="61.2">HC-PZ254-11.5L-1x14PZ</text>
<text x="255" y="61.2">2.54-1*14P母</text>
<text x="30.2" y="68.8">RESET</text>
<text x="30.2" y="71.3">PB5</text>
<text x="167.4" y="66.2">PB3</text>
<text x="167.4" y="68.8">PB4</text>
<text x="167.4" y="71.3">PB5</text>
<text x="30.2" y="73.9">PB4</text>
<text x="59.4" y="73.9">GND</text>
<text x="129.3" y="76.4">ATMEGA328P-PU</text>
<text x="39.1" y="78.9">2.54-2*5P简牛</text>
<text x="200.4" y="78.9">PB0</text>
<text x="210.6" y="82.7">330</text>
<text x="220.7" y="78.9">A</text>
<text x="199.1" y="85.3">PB1</text>
<text x="210.6" y="89.1">330</text>
<text x="220.7" y="85.3">B</text>
<text x="234.7" y="84">333-2SURD/S530-A3</text>
<text x="79.8" y="91.6">SSDG</text>
<text x="79.8" y="94.2">DIG1</text>
<text x="124.2" y="90.4">E</text>
<text x="124.2" y="94.2">D</text>
<text x="191.5" y="90.4">DIG1</text>
<text x="191.5" y="94.2">A</text>
<text x="199.1" y="91.6">PB2</text>
<text x="210.6" y="95.4">330</text>
<text x="220.7" y="91.6">C</text>
<text x="233.4" y="90.4">333-2SURD/S530-A3</text>
<text x="12.4" y="100.5">LEDG</text>
<text x="50.5" y="100.5">SSDG</text>
<text x="60.7" y="96.7">PD4</text>
<text x="73.4" y="100.5">4.7k</text>
<text x="93.7" y="101.8">2.54-1*3P针</text>
<text x="124.2" y="98">DP</text>
<text x="124.2" y="101.8">C</text>
<text x="186.4" y="101.8">DIG2</text>
<text x="199.1" y="96.7">PB3</text>
<text x="210.6" y="100.5">330</text>
<text x="220.7" y="96.7">D</text>
<text x="233.4" y="101.8">333-2SURD/S530-A3</text>
<text x="234.7" y="96.7">333-2SURD/S530-A3</text>
<text x="26.4" y="105.6">2.54-2*2P针</text>
<text x="124.2" y="105.6">G</text>
<text x="186.4" y="105.6">DIG3</text>
<text x="199.1" y="103.1">PB4</text>
<text x="210.6" y="106.9">330</text>
<text x="220.7" y="103.1">E</text>
<text x="79.8" y="109.4">SSDG</text>
<text x="79.8" y="112">DIG2</text>
<text x="124.2" y="109.4">DIG4</text>
<text x="186.4" y="109.4">B</text>
<text x="199.1" y="109.4">PB5</text>
<text x="210.6" y="113.2">330</text>
<text x="220.7" y="109.4">F</text>
<text x="233.4" y="108.1">333-2SURD/S530-A3</text>
<text x="55.6" y="119.6">PD3</text>
<text x="60.7" y="114.5">PD6</text>
<text x="73.4" y="118.3">4.7k</text>
<text x="93.7" y="119.6">2.54-1*3P针</text>
<text x="133.1" y="115.3">FJ3461AH</text>
<text x="199.1" y="114.5">PB6</text>
<text x="210.6" y="118.3">330</text>
<text x="219.5" y="114.5">G</text>
<text x="233.4" y="119.6">333-2SURD/S530-A3</text>
<text x="234.7" y="114.5">333-2SURD/S530-A3</text>
<text x="9.9" y="123.4">TS665CJ</text>
<text x="22.6" y="122.1">PD2</text>
<text x="40.4" y="123.4">TS665CJ</text>
<text x="199.1" y="120.8">PB7</text>
<text x="210.6" y="124.7">330</text>
<text x="234.7" y="125.9">333-2SURD/S530-A3</text>
<text x="81" y="128.5">SSDG</text>
<text x="81" y="131">DIG3</text>
<text x="258.8" y="128.5">LEDG</text>
<text x="60.7" y="133.5">PD6</text>
<text x="73.4" y="137.4">4.7k</text>
<text x="25.1" y="143.7">1k</text>
<text x="40.4" y="143.7">1k</text>
<text x="93.7" y="138.6">2.54-1*3P针</text>
<text x="81" y="147.5">SSDG</text>
<text x="60.7" y="152.6">PD7</text>
<text x="82.3" y="150.1">DIG4</text>
<text x="74.7" y="156.4">4.7k</text>
<text x="95" y="157.7">2.54-1*3P针</text>
</g>
<g font-size="2.1" fill="#a00000">
<text x="142.5" y="92">a</text>
<text x="151.4" y="92">a</text>
<text x="160.3" y="92">a</text>
<text x="169.2" y="92">a</text>
<text x="141.2" y="97.1">f</text>
<text x="143.8" y="100.9">g</text>
<text x="145" y="97.1">b</text>
<text x="150.1" y="97.1">f</text>
<text x="152.7" y="100.9">g</text>
<text x="153.9" y="97.1">b</text>
<text x="159" y="97.1">f</text>
<text x="161.5" y="100.9">g</text>
<text x="162.8" y="97.1">b</text>
<text x="167.9" y="97.1">f</text>
<text x="170.4" y="100.9">g</text>
<text x="171.7" y="97.1">b</text>
<text x="141.2" y="103.4">e</text>
<text x="143.8" y="107.2">d</text>
<text x="145" y="103.4">c</text>
<text x="150.1" y="103.4">e</text>
<text x="152.7" y="107.2">d</text>
<text x="153.9" y="103.4">c</text>
<text x="159" y="103.4">e</text>
<text x="161.5" y="107.2">d</text>
<text x="162.8" y="103.4">c</text>
<text x="167.9" y="103.4">e</text>
<text x="170.4" y="107.2">d</text>
<text x="171.7" y="103.4">c</text>
<text x="146.3" y="108.5">dp</text>
<text x="155.2" y="108.5">dp</text>
<text x="164.1" y="108.5">dp</text>
<text x="173" y="108.5">dp</text>
</g>
<g font-size="1.4" fill="#000080">
<text x="39.1" y="20.7">H4</text>
<text x="69.6" y="18.2">H3</text>
<text x="234.7" y="74">LED9</text>
<text x="233.4" y="80.4">LED2</text>
<text x="234.7" y="86.7">LED3</text>
<text x="233.4" y="91.8">LED4</text>
<text x="234.7" y="98.2">LED5</text>
<text x="234.7" y="104.5">LED6</text>
<text x="233.4" y="109.6">LED10</text>
<text x="234.7" y="116">LED11</text>
</g>
</svg>
